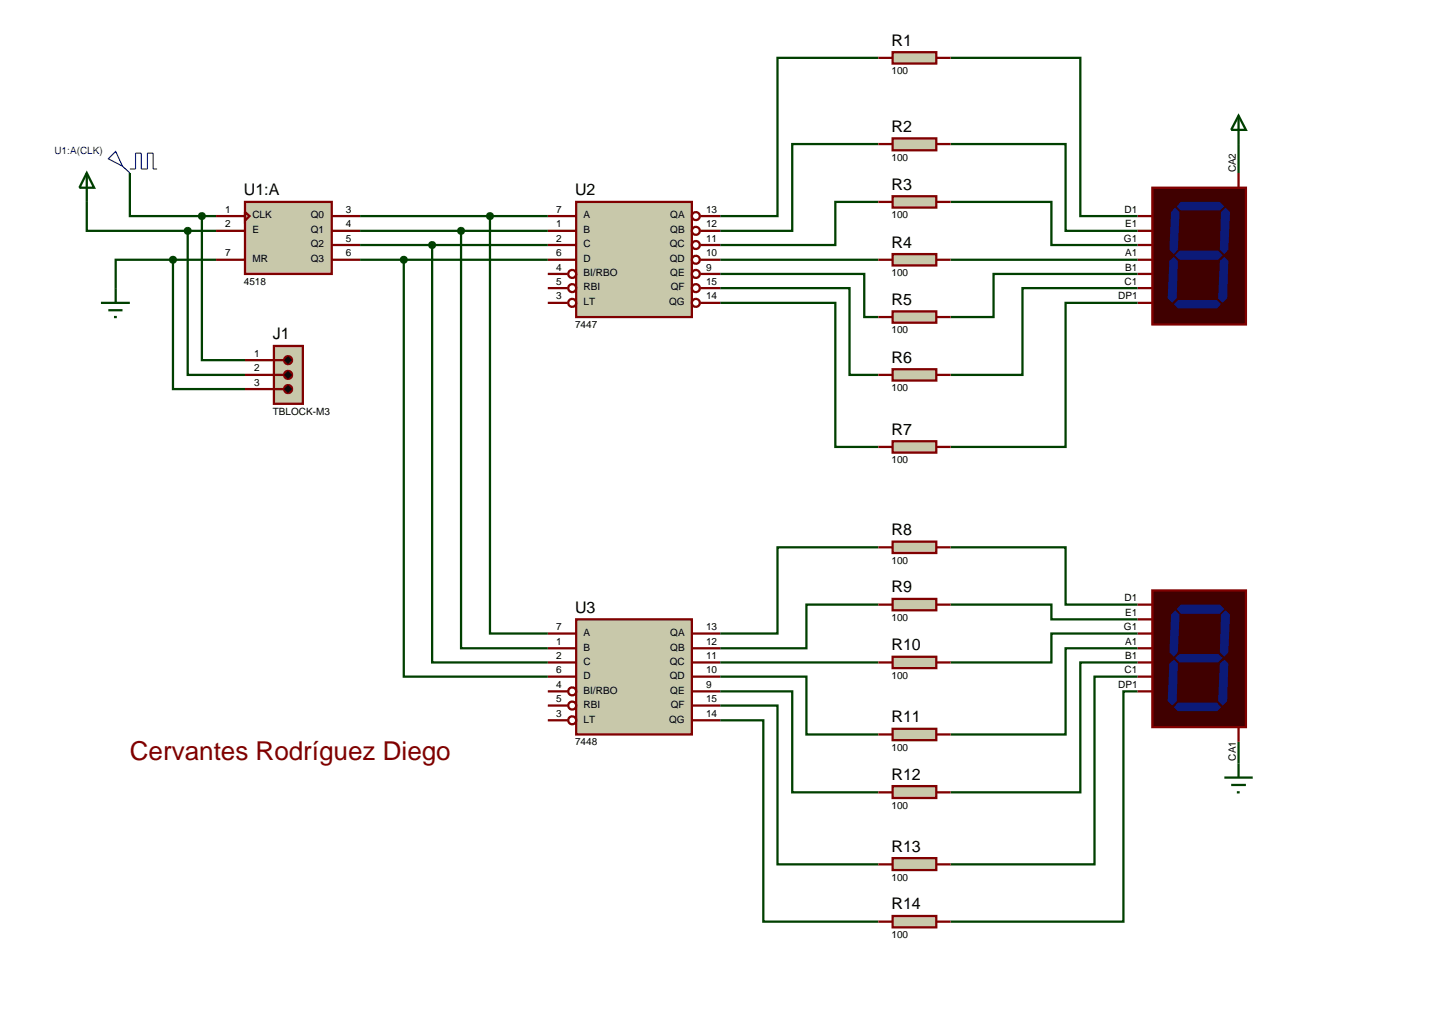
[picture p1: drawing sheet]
<svg xmlns="http://www.w3.org/2000/svg" width="254mm" height="178mm" viewBox="0 0 254 178" stroke-linecap="round" stroke-linejoin="round" font-family="sans-serif">
<g fill="none" stroke="#004000" stroke-width=".4">
<path d="M154.9 10.2h-17.8v27.9h-10.1M167.6 10.2h22.9v27.9h10.1M15.3 35.6v5.1h17.8M22.9 30.5v7.6h12.7M35.6 38.1v25.4h7.6M35.6 38.1h2.5M63.5 38.1h33.1M86.4 38.1v73.6h10.2M154.9 25.4h-15.2v15.3h-12.7M154.9 35.6h-7.6v7.6h-20.3M167.6 25.4h20.3v15.3h12.7M167.6 35.6h17.8v7.6h15.2"/>
<path d="M218.4 25.4v5.1M30.5 45.8h-10.1v5M30.5 45.8v22.8h12.7M30.5 45.8h7.6M33.1 40.7v25.4h10.1M33.1 40.7h5M63.5 45.8h33.1M63.5 40.7h33.1M63.5 43.2h33.1M71.2 45.8v73.5h25.4M76.2 43.2v73.6h20.4M81.3 40.7v73.6h15.3"/>
<path d="M127 48.3h25.4v7.6h2.5M127 50.8h22.8v15.3h5.1M127 53.4h20.3v25.4h7.6M127 45.8h27.9M167.6 45.8h33M200.6 48.3h-25.4v7.6h-7.6M200.6 50.8h-20.3v15.3h-12.7M200.6 53.4h-12.7v25.4h-20.3M154.9 96.5h-17.8v15.2h-10.1M167.6 96.5h20.3v10.1h12.7M127 119.3h15.2v10.2h12.7M127 116.8h27.9"/>
<path d="M154.9 106.6h-12.7v7.7h-15.2M167.6 106.6h17.8v2.6h15.2M200.6 111.7h-15.2v5.1h-17.8M200.6 114.3h-12.7v15.2h-20.3M200.6 116.8h-10.1v22.9h-22.9M200.6 119.3h-7.6v33.1h-25.4M127 121.9h12.7v17.8h15.2M127 124.4h10.1v28h17.8M127 127h7.6v35.5h20.3M200.6 121.9h-2.5v40.6h-30.5M218.4 130.8v3.8"/>
</g>
<path d="M43.2 35.6h15.3v12.7h-15.3z" fill="#c8c8aa" stroke="#800000" stroke-width=".4"/>
<path d="M38.1 38.1h5.1M43.2 37.4l.8 .7-.8 .8zM58.5 38.1h5M38.1 40.7h5.1M38.1 45.8h5.1M58.5 40.7h5M58.5 45.8h5M58.5 43.2h5" fill="none" stroke="#800000" stroke-width=".4"/>
<path d="M101.6 35.6h20.4v20.3h-20.4z" fill="#c8c8aa" stroke="#800000" stroke-width=".4"/>
<g fill="none" stroke="#800000" stroke-width=".4">
<path d="M96.6 38.1h5M123.5 38.1h3.5M96.6 40.7h5M96.6 43.2h5M96.6 45.8h5M96.6 48.3h3.5M96.6 50.8h3.5M96.6 53.4h3.5M123.5 40.7h3.5M123.5 43.2h3.5M123.5 45.8h3.5M123.5 48.3h3.5"/>
<path d="M123.5 50.8h3.5M123.5 53.4h3.5"/>
<circle cx="122.7" cy="38.1" r=".7"/>
<circle cx="100.9" cy="48.3" r=".7"/>
<circle cx="100.9" cy="50.8" r=".7"/>
<circle cx="100.9" cy="53.4" r=".7"/>
<circle cx="122.7" cy="43.2" r=".7"/>
<circle cx="122.7" cy="48.3" r=".7"/>
<circle cx="122.7" cy="50.8" r=".7"/>
<circle cx="122.7" cy="40.7" r=".7"/>
<circle cx="122.7" cy="53.4" r=".7"/>
<circle cx="122.7" cy="45.8" r=".7"/>
</g>
<path d="M157.4 9.2h7.7v2h-7.7z" fill="#c8c8aa" stroke="#800000" stroke-width=".4"/>
<path d="M154.9 10.2h2.5M165.1 10.2h2.5" fill="none" stroke="#800000" stroke-width=".4"/>
<path d="M157.4 24.4h7.7v2.1h-7.7z" fill="#c8c8aa" stroke="#800000" stroke-width=".4"/>
<path d="M154.9 25.4h2.5M165.1 25.4h2.5" fill="none" stroke="#800000" stroke-width=".4"/>
<path d="M157.4 34.6h7.7v2h-7.7z" fill="#c8c8aa" stroke="#800000" stroke-width=".4"/>
<path d="M154.9 35.6h2.5M165.1 35.6h2.5" fill="none" stroke="#800000" stroke-width=".4"/>
<path d="M157.4 44.8h7.7v2h-7.7z" fill="#c8c8aa" stroke="#800000" stroke-width=".4"/>
<path d="M154.9 45.8h2.5M165.1 45.8h2.5" fill="none" stroke="#800000" stroke-width=".4"/>
<path d="M157.4 54.9h7.7v2h-7.7z" fill="#c8c8aa" stroke="#800000" stroke-width=".4"/>
<path d="M154.9 55.9h2.5M165.1 55.9h2.5" fill="none" stroke="#800000" stroke-width=".4"/>
<path d="M157.4 65.1h7.7v2h-7.7z" fill="#c8c8aa" stroke="#800000" stroke-width=".4"/>
<path d="M154.9 66.1h2.5M165.1 66.1h2.5" fill="none" stroke="#800000" stroke-width=".4"/>
<path d="M157.4 77.8h7.7v2h-7.7z" fill="#c8c8aa" stroke="#800000" stroke-width=".4"/>
<path d="M154.9 78.8h2.5M165.1 78.8h2.5" fill="none" stroke="#800000" stroke-width=".4"/>
<path d="M157.4 95.5h7.7v2h-7.7z" fill="#c8c8aa" stroke="#800000" stroke-width=".4"/>
<path d="M154.9 96.5h2.5M165.1 96.5h2.5" fill="none" stroke="#800000" stroke-width=".4"/>
<path d="M157.4 105.6h7.7v2h-7.7z" fill="#c8c8aa" stroke="#800000" stroke-width=".4"/>
<path d="M154.9 106.6h2.5M165.1 106.6h2.5" fill="none" stroke="#800000" stroke-width=".4"/>
<path d="M157.4 115.8h7.7v2h-7.7z" fill="#c8c8aa" stroke="#800000" stroke-width=".4"/>
<path d="M154.9 116.8h2.5M165.1 116.8h2.5" fill="none" stroke="#800000" stroke-width=".4"/>
<path d="M157.4 128.5h7.7v2h-7.7z" fill="#c8c8aa" stroke="#800000" stroke-width=".4"/>
<path d="M154.9 129.5h2.5M165.1 129.5h2.5" fill="none" stroke="#800000" stroke-width=".4"/>
<path d="M157.4 138.6h7.7v2.1h-7.7z" fill="#c8c8aa" stroke="#800000" stroke-width=".4"/>
<path d="M154.9 139.7h2.5M165.1 139.7h2.5" fill="none" stroke="#800000" stroke-width=".4"/>
<path d="M157.4 151.3h7.7v2.1h-7.7z" fill="#c8c8aa" stroke="#800000" stroke-width=".4"/>
<path d="M154.9 152.4h2.5M165.1 152.4h2.5" fill="none" stroke="#800000" stroke-width=".4"/>
<path d="M157.4 161.5h7.7v2h-7.7z" fill="#c8c8aa" stroke="#800000" stroke-width=".4"/>
<path d="M154.9 162.5h2.5M165.1 162.5h2.5" fill="none" stroke="#800000" stroke-width=".4"/>
<path d="M101.6 109.2h20.4v20.3h-20.4z" fill="#c8c8aa" stroke="#800000" stroke-width=".4"/>
<g fill="none" stroke="#800000" stroke-width=".4">
<path d="M96.6 111.7h5M96.6 114.3h5M96.6 116.8h5M96.6 119.3h5M122 111.7h5M122 114.3h5M122 116.8h5M122 119.3h5M96.6 121.9h3.5M96.6 124.4h3.5M96.6 127h3.5M122 121.9h5"/>
<path d="M122 124.4h5M122 127h5"/>
<circle cx="100.9" cy="121.9" r=".7"/>
<circle cx="100.9" cy="124.4" r=".7"/>
<circle cx="100.9" cy="127" r=".7"/>
</g>
<path d="M203.2 33.1h16.5v24.1h-16.5z" fill="#400000" stroke="#800000" stroke-width=".4"/>
<g fill="#0c1a78">
<path d="M208.2 35.6h6.9l.8 .8-.8 .7h-6.9l-.7-.7z"/>
<path d="M215.3 37.4l.8-.8 .8 .8-.3 6.6-.7 .8-.8-.8z"/>
<path d="M208 44.2h6.8l.8 .8-.8 .8h-6.8l-.8-.8z"/>
<path d="M207.2 36.6l.8 .8-.3 6.6-.7 .8-.8-.8 .3-6.6z"/>
<path d="M215.1 46l.8-.7 .7 .7-.2 6.6-.8 .8-.8-.8z"/>
<path d="M207.7 52.9h6.9l.7 .7-.7 .8h-6.9l-.7-.8z"/>
<path d="M206.2 46l.8-.7 .7 .7-.2 6.6-.8 .8-.8-.8z"/>
</g>
<path d="M200.6 38.1h2.6M218.4 30.5v2.6M200.6 40.7h2.6M200.6 43.2h2.6M200.6 45.8h2.6M200.6 48.3h2.6M200.6 50.8h2.6M200.6 53.4h2.6" fill="none" stroke="#800000" stroke-width=".4"/>
<path d="M203.2 104.1h16.5v24.1h-16.5z" fill="#400000" stroke="#800000" stroke-width=".4"/>
<g fill="#0c1a78">
<path d="M208.2 106.6h6.9l.8 .8-.8 .8h-6.9l-.7-.8z"/>
<path d="M215.3 108.4l.8-.8 .8 .8-.3 6.6-.7 .8-.8-.8z"/>
<path d="M207.2 116l.8-.7h6.8l.8 .7-.8 .8h-6.8z"/>
<path d="M207.2 107.6l.8 .8-.3 6.6-.7 .8-.8-.8 .3-6.6z"/>
<path d="M215.1 117l.8-.7 .7 .7-.2 6.6-.8 .8-.8-.8z"/>
<path d="M207.7 123.9h6.9l.7 .8-.7 .7h-6.9l-.7-.7z"/>
<path d="M206.2 117l.8-.7 .7 .7-.2 6.6-.8 .8-.8-.8z"/>
</g>
<path d="M200.6 106.6h2.6M200.6 109.2h2.6M200.6 111.7h2.6M200.6 114.3h2.6M200.6 116.8h2.6M200.6 119.3h2.6M200.6 121.9h2.6M218.4 128.2v2.6" fill="none" stroke="#800000" stroke-width=".4"/>
<path d="M86.1 37.7l.3-.1-.5 .5zM86.4 37.6l.4 .2 .1 .3zM86.4 38.6l.5-.5-.2 .4zM85.9 38.1l.5 .5-.3-.1z" fill="#004000" stroke="#004000" stroke-width=".4"/>
<path d="M86.4 37.6l.5 .5-.5 .5-.5-.5z" fill="#004000"/>
<path d="M80.9 40.4l.4-.2-.5 .5zM81.3 40.2l.4 .2 .1 .3zM81.3 41.2l.5-.5-.2 .4zM80.8 40.7l.5 .5-.3-.1z" fill="#004000" stroke="#004000" stroke-width=".4"/>
<path d="M81.3 40.2l.5 .5-.5 .5-.5-.5z" fill="#004000"/>
<path d="M75.8 42.9l.4-.2-.5 .5zM76.2 42.7l.4 .2 .1 .3zM76.7 43.2l-.1 .3-.4 .2zM75.7 43.2l.5 .5-.4-.2z" fill="#004000" stroke="#004000" stroke-width=".4"/>
<path d="M75.7 43.2l.5-.5 .5 .5-.5 .5z" fill="#004000"/>
<path d="M70.8 45.5l.4-.2-.5 .5zM71.2 45.3l.4 .2 .1 .3zM71.7 45.8l-.1 .3-.4 .2zM70.7 45.8l.5 .5-.4-.2z" fill="#004000" stroke="#004000" stroke-width=".4"/>
<path d="M70.7 45.8l.5-.5 .5 .5-.5 .5z" fill="#004000"/>
<path d="M15.3 30.5l1.3 2.6h-2.6zM15.3 30.5v5.1M218.4 20.4l1.3 2.5h-2.6zM218.4 20.4v5M17.8 53.4h5.1M19.1 54.7h2.5M20.1 55.9h.5M20.4 50.8v2.6M215.9 137.1h5M217.1 138.4h2.6M218.1 139.7h.5M218.4 134.6v2.5" fill="none" stroke="#004000" stroke-width=".4"/>
<path d="M19.1 28l1.3-1.3 1.2 2.6zM21.6 29.3l1.3 1.2M22.9 29.8h1v-2.8h1v2.8h1.1v-2.8h1v2.8h.7" fill="none" stroke="#0000c0" stroke-width=".2"/>
<path d="M48.3 61h5.1v10.2h-5.1z" fill="#c8c8aa" stroke="#800000" stroke-width=".4"/>
<path d="M43.2 63.5h6.9M43.2 66.1h6.9M43.2 68.6h6.9" fill="none" stroke="#800000" stroke-width=".4"/>
<g fill="#000" stroke="#800000" stroke-width=".4">
<path d="M50.3 63l.5-.2-.7 .7zM50.8 62.8a.68 .68 0 0 1 .7 .7zM50.8 64.2l.7-.7a.68 .68 0 0 1-.7 .7zM50.1 63.5l.7 .7a.68 .68 0 0 1-.7-.7z"/>
<path d="M50.3 65.6l.5-.2-.7 .7zM50.8 65.4a.68 .68 0 0 1 .7 .7zM51.5 66.1a.68 .68 0 0 1-.7 .7zM50.1 66.1l.7 .7a.68 .68 0 0 1-.7-.7z"/>
<path d="M50.3 68.1l.5-.2-.7 .7zM50.8 67.9a.68 .68 0 0 1 .7 .7zM51.5 68.6a.68 .68 0 0 1-.7 .7zM50.1 68.6l.7 .7a.68 .68 0 0 1-.7-.7z"/>
</g>
<path d="M50.8 62.8l.7 .7-.7 .7-.7-.7zM50.8 65.4l.7 .7-.7 .7-.7-.7zM50.8 67.9l.7 .7-.7 .7-.7-.7z" fill="#000"/>
<path d="M35.3 37.7l.3-.1-.5 .5zM35.6 37.6l.4 .2 .1 .3zM35.6 38.6l.5-.5-.2 .4zM35.1 38.1l.5 .5-.3-.1z" fill="#004000" stroke="#004000" stroke-width=".4"/>
<path d="M35.6 37.6l.5 .5-.5 .5-.5-.5z" fill="#004000"/>
<path d="M32.7 40.4l.4-.2-.5 .5zM33.1 40.2l.4 .2 .1 .3zM33.1 41.2l.5-.5-.1 .3zM32.6 40.7l.5 .5-.3-.1z" fill="#004000" stroke="#004000" stroke-width=".4"/>
<path d="M32.6 40.7l.5-.5 .5 .5-.5 .5z" fill="#004000"/>
<path d="M30.1 45.5l.4-.2-.5 .5zM30.5 45.3l.4 .2 .1 .3zM31 45.8l-.1 .3-.4 .2zM30 45.8l.5 .5-.4-.2z" fill="#004000" stroke="#004000" stroke-width=".4"/>
<path d="M30 45.8l.5-.5 .5 .5-.5 .5z" fill="#004000"/>
<text font-size="4.6" fill="#800000" x="22.9" y="134.1">Cervantes Rodríguez Diego</text>
<g font-size="2.8">
<text x="157.2" y="8.1">R1</text>
<text x="157.2" y="23.3">R2</text>
<text x="43" y="34.5">U1:A</text>
<text x="101.4" y="34.5">U2</text>
<text x="157.2" y="33.5">R3</text>
<text x="157.2" y="43.7">R4</text>
<text x="157.2" y="53.8">R5</text>
<text x="48.1" y="59.9">J1</text>
<text x="157.2" y="64">R6</text>
<text x="157.2" y="76.7">R7</text>
<text x="157.2" y="94.4">R8</text>
<text x="157.2" y="104.5">R9</text>
<text x="101.4" y="108.1">U3</text>
<text x="157.2" y="114.7">R10</text>
<text x="157.2" y="127.4">R11</text>
<text x="157.2" y="137.5">R12</text>
<text x="157.2" y="150.2">R13</text>
<text x="157.2" y="160.4">R14</text>
</g>
<g font-size="1.8">
<text x="157.2" y="13.1">100</text>
<text x="157.2" y="28.4">100</text>
<text x="217.9" y="30.4" transform="rotate(-90 217.9 30.4)">CA2</text>
<text x="39.7" y="37.5">1</text>
<text x="39.7" y="40.1">2</text>
<text x="44.5" y="38.5">CLK</text>
<text x="44.5" y="41.1">E</text>
<text x="54.8" y="38.5">Q0</text>
<text x="54.8" y="41.1">Q1</text>
<text x="61" y="37.5">3</text>
<text x="61" y="40.1">4</text>
<text x="98.1" y="37.5">7</text>
<text x="98.1" y="40.1">1</text>
<text x="102.9" y="38.5">A</text>
<text x="102.9" y="41.1">B</text>
<text x="118.2" y="38.5">QA</text>
<text x="118.2" y="41.1">QB</text>
<text x="124.5" y="37.5">13</text>
<text x="124.5" y="40.1">12</text>
<text x="157.2" y="38.5">100</text>
<text x="198.3" y="37.5">D1</text>
<text x="198.4" y="40.1">E1</text>
<text x="39.7" y="45.2">7</text>
<text x="44.5" y="46.2">MR</text>
<text x="54.8" y="43.6">Q2</text>
<text x="54.8" y="46.2">Q3</text>
<text x="61" y="42.6">5</text>
<text x="61" y="45.2">6</text>
<text x="98.1" y="42.6">2</text>
<text x="98.1" y="45.2">6</text>
<text x="98.1" y="47.7">4</text>
<text x="102.9" y="43.6">C</text>
<text x="102.9" y="46.2">D</text>
<text x="118.1" y="43.6">QC</text>
<text x="118.1" y="46.2">QD</text>
<text x="124.5" y="42.6">11</text>
<text x="124.5" y="45.2">10</text>
<text x="124.5" y="47.7">9</text>
<text x="198.2" y="42.6">G1</text>
<text x="198.4" y="45.2">A1</text>
<text x="198.4" y="47.7">B1</text>
<text x="43" y="50.2">4518</text>
<text x="98.1" y="50.2">5</text>
<text x="98.1" y="52.8">3</text>
<text x="102.9" y="48.7">BI/RBO</text>
<text x="102.9" y="51.2">RBI</text>
<text x="102.9" y="53.8">LT</text>
<text x="118" y="53.8">QG</text>
<text x="118.2" y="48.7">QE</text>
<text x="118.3" y="51.2">QF</text>
<text x="124.5" y="50.2">15</text>
<text x="124.5" y="52.8">14</text>
<text x="157.2" y="48.7">100</text>
<text x="197.2" y="52.8">DP1</text>
<text x="198.3" y="50.2">C1</text>
<text x="101.4" y="57.8">7447</text>
<text x="157.2" y="58.8">100</text>
<text x="44.8" y="62.9">1</text>
<text x="44.8" y="65.5">2</text>
<text x="44.8" y="68">3</text>
<text x="157.2" y="69">100</text>
<text x="48.1" y="73.1">TBLOCK-M3</text>
<text x="157.2" y="81.7">100</text>
<text x="157.2" y="99.4">100</text>
<text x="198.3" y="106">D1</text>
<text x="98.1" y="111.1">7</text>
<text x="98.1" y="113.7">1</text>
<text x="102.9" y="112.1">A</text>
<text x="118.2" y="112.1">QA</text>
<text x="124.5" y="111.1">13</text>
<text x="124.5" y="113.7">12</text>
<text x="157.2" y="109.5">100</text>
<text x="198.2" y="111.1">G1</text>
<text x="198.4" y="108.6">E1</text>
<text x="198.4" y="113.7">A1</text>
<text x="98.1" y="116.2">2</text>
<text x="98.1" y="118.7">6</text>
<text x="102.9" y="114.7">B</text>
<text x="102.9" y="117.2">C</text>
<text x="102.9" y="119.7">D</text>
<text x="118.1" y="117.2">QC</text>
<text x="118.1" y="119.7">QD</text>
<text x="118.2" y="114.7">QB</text>
<text x="124.5" y="116.2">11</text>
<text x="124.5" y="118.7">10</text>
<text x="157.2" y="119.7">100</text>
<text x="198.3" y="118.7">C1</text>
<text x="198.4" y="116.2">B1</text>
<text x="98.1" y="121.3">4</text>
<text x="98.1" y="123.8">5</text>
<text x="102.9" y="122.3">BI/RBO</text>
<text x="102.9" y="124.8">RBI</text>
<text x="118.2" y="122.3">QE</text>
<text x="118.3" y="124.8">QF</text>
<text x="124.5" y="121.3">9</text>
<text x="124.5" y="123.8">15</text>
<text x="197.2" y="121.3">DP1</text>
<text x="98.1" y="126.4">3</text>
<text x="101.4" y="131.4">7448</text>
<text x="102.9" y="127.4">LT</text>
<text x="118" y="127.4">QG</text>
<text x="124.5" y="126.4">14</text>
<text x="157.2" y="132.4">100</text>
<text x="217.9" y="134.1" transform="rotate(-90 217.9 134.1)">CA1</text>
<text x="157.2" y="142.6">100</text>
<text x="157.2" y="155.3">100</text>
<text x="157.2" y="165.4">100</text>
</g>
<text font-size="1.8" fill="#0000c0" x="9.6" y="27.1">U1:A(CLK)</text>
</svg>
